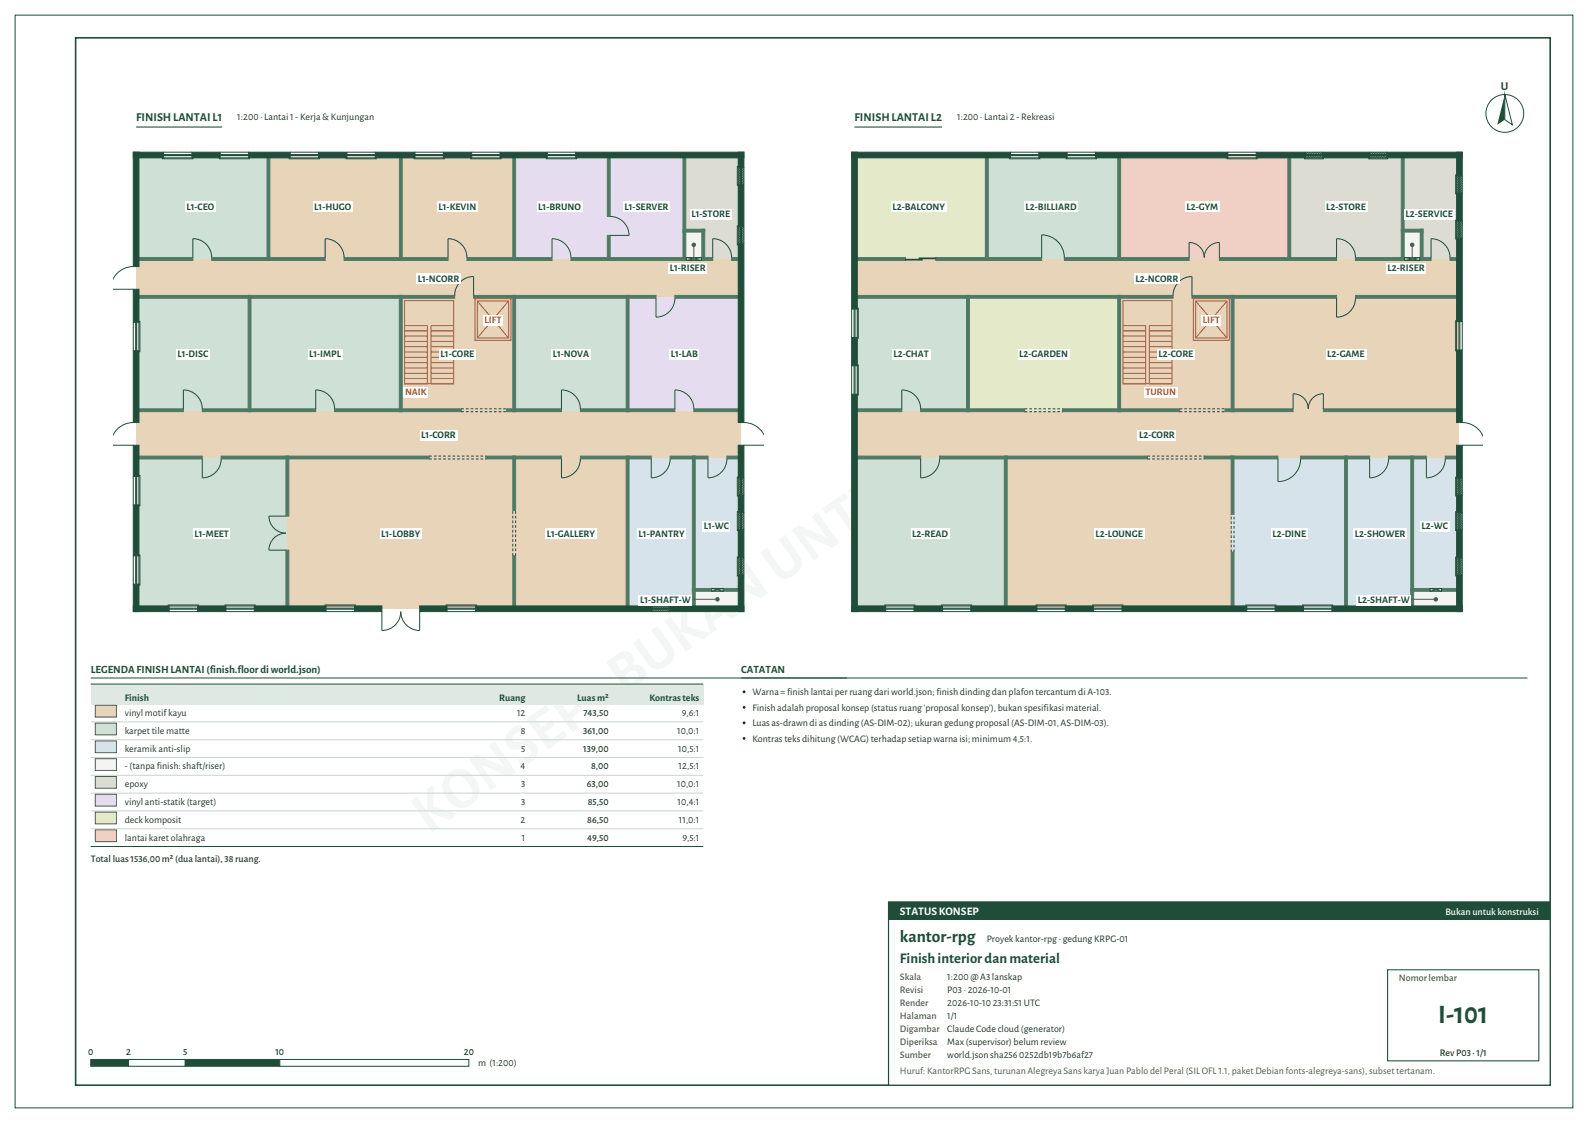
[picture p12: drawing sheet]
<svg xmlns="http://www.w3.org/2000/svg" width="420mm" height="297mm" viewBox="0 0 420 297" stroke-linecap="round" stroke-linejoin="round" font-family="sans-serif">
<path d="M36 121h40v40h-40z" fill-rule="evenodd" fill="#cfe0d6"/>
<g fill="#e8d5b9">
<path d="M76 121h60v40h-60z" fill-rule="evenodd"/>
<path d="M136 121h30v40h-30z" fill-rule="evenodd"/>
</g>
<g fill="#d6e3ea">
<path d="M166 121h17.5v40h-17.5z" fill-rule="evenodd"/>
<path d="M183.5 121h12.5v35h-12.5z" fill-rule="evenodd"/>
</g>
<path d="M36 108.5h160v12.5h-160z" fill-rule="evenodd" fill="#e8d5b9"/>
<g fill="#cfe0d6">
<path d="M36 78.5h30v30h-30z" fill-rule="evenodd"/>
<path d="M66 78.5h40v30h-40z" fill-rule="evenodd"/>
</g>
<path d="M106 78.5h30v30h-30z" fill-rule="evenodd" fill="#e8d5b9"/>
<path d="M136 78.5h30v30h-30z" fill-rule="evenodd" fill="#cfe0d6"/>
<path d="M166 78.5h30v30h-30z" fill-rule="evenodd" fill="#e6dcef"/>
<path d="M36 68.5h160v10h-160z" fill-rule="evenodd" fill="#e8d5b9"/>
<path d="M36 41h35v27.5h-35z" fill-rule="evenodd" fill="#cfe0d6"/>
<g fill="#e8d5b9">
<path d="M71 41h35v27.5h-35z" fill-rule="evenodd"/>
<path d="M106 41h30v27.5h-30z" fill-rule="evenodd"/>
</g>
<g fill="#e6dcef">
<path d="M136 41h25v27.5h-25z" fill-rule="evenodd"/>
<path d="M161 41h20v27.5h-20z" fill-rule="evenodd"/>
</g>
<path d="M181 61h5v7.5h-5z" fill-rule="evenodd" fill="#f4f4f2"/>
<path d="M181 41h15v27.5h-10v-7.5h-5z" fill-rule="evenodd" fill="#dcdcd2"/>
<g fill="#4e7a64" stroke="#4e7a64" stroke-width=".26">
<path d="M35.6 120.6h17.9v.8h-17.9z" fill-rule="evenodd"/>
<path d="M58.5 120.6h55v.8h-55z" fill-rule="evenodd"/>
<path d="M35.6 108.1h12.9v.8h-12.9z" fill-rule="evenodd"/>
<path d="M53.5 108.1h30v.8h-30z" fill-rule="evenodd"/>
<path d="M88.5 108.1h33.5v.8h-33.5z" fill-rule="evenodd"/>
<path d="M153.5 108.1h25v.8h-25z" fill-rule="evenodd"/>
<path d="M35.6 78.1h84.6v.8h-84.6z" fill-rule="evenodd"/>
<path d="M125.3 78.1h48.2v.8h-48.2z" fill-rule="evenodd"/>
<path d="M35.6 68.1h15.4v.8h-15.4z" fill-rule="evenodd"/>
<path d="M56 68.1h30v.8h-30z" fill-rule="evenodd"/>
<path d="M91 68.1h27.5v.8h-27.5z" fill-rule="evenodd"/>
<path d="M151 68.1h30.5v.8h-30.5z" fill-rule="evenodd"/>
<path d="M180.6 60.6h5.8v.8h-5.8z" fill-rule="evenodd"/>
<path d="M65.6 78.1h.8v30.8h-.8z" fill-rule="evenodd"/>
<path d="M70.6 40.6h.8v28.3h-.8z" fill-rule="evenodd"/>
<path d="M75.6 145.5h.8v15.9h-.8z" fill-rule="evenodd"/>
<path d="M75.6 120.6h.8v15.9h-.8z" fill-rule="evenodd"/>
<path d="M105.6 78.1h.8v30.8h-.8z" fill-rule="evenodd"/>
<path d="M105.6 40.6h.8v28.3h-.8z" fill-rule="evenodd"/>
<path d="M135.6 78.1h.8v30.8h-.8z" fill-rule="evenodd"/>
<path d="M135.6 40.6h.8v28.3h-.8z" fill-rule="evenodd"/>
<path d="M160.6 62.2h.8v6.7h-.8z" fill-rule="evenodd"/>
<path d="M160.6 40.6h.8v16.6h-.8z" fill-rule="evenodd"/>
<path d="M165.6 120.6h.8v40.8h-.8z" fill-rule="evenodd"/>
<path d="M165.6 78.1h.8v30.8h-.8z" fill-rule="evenodd"/>
<path d="M180.6 40.6h.8v28.3h-.8z" fill-rule="evenodd"/>
<path d="M183.1 120.6h.8v40.8h-.8z" fill-rule="evenodd"/>
<path d="M185.6 60.6h.8v8.3h-.8z" fill-rule="evenodd"/>
</g>
<g fill="#1f4d3a" stroke="#1f4d3a" stroke-width=".26">
<path d="M35.2 160.3h9.6v1.5h-9.6z" fill-rule="evenodd"/>
<path d="M52.2 160.3h7.6v1.5h-7.6z" fill-rule="evenodd"/>
<path d="M67.2 160.3h19.1v1.5h-19.1z" fill-rule="evenodd"/>
<path d="M93.7 160.3h7.3v1.5h-7.3z" fill-rule="evenodd"/>
<path d="M125.8 160.3h46.7v1.5h-46.7z" fill-rule="evenodd"/>
<path d="M35.2 40.2h8v1.6h-8z" fill-rule="evenodd"/>
<path d="M50.8 40.2h7.4v1.6h-7.4z" fill-rule="evenodd"/>
<path d="M65.8 40.2h11v1.6h-11z" fill-rule="evenodd"/>
<path d="M84.2 40.2h7.5v1.6h-7.5z" fill-rule="evenodd"/>
<path d="M99.3 40.2h10.5v1.6h-10.5z" fill-rule="evenodd"/>
<path d="M117.3 40.2h7.4v1.6h-7.4z" fill-rule="evenodd"/>
<path d="M132.3 40.2h12.5v1.6h-12.5z" fill-rule="evenodd"/>
<path d="M152.2 40.2h44.5v1.6h-44.5z" fill-rule="evenodd"/>
<path d="M35.2 154.5h1.5v7.3h-1.5z" fill-rule="evenodd"/>
<path d="M35.2 133.5h1.5v13.5h-1.5z" fill-rule="evenodd"/>
<path d="M35.2 117.8h1.5v8.2h-1.5z" fill-rule="evenodd"/>
<path d="M35.2 92.8h1.5v19h-1.5z" fill-rule="evenodd"/>
<path d="M35.2 76.5h1.5v8.8h-1.5z" fill-rule="evenodd"/>
<path d="M35.2 40.2h1.5v30.3h-1.5z" fill-rule="evenodd"/>
<path d="M195.3 64.5h1.4v47.3h-1.4z" fill-rule="evenodd"/>
<path d="M195.3 48.7h1.4v11.3h-1.4z" fill-rule="evenodd"/>
<path d="M195.3 40.2h1.4v4h-1.4z" fill-rule="evenodd"/>
</g>
<g fill="none" stroke="#1f4d3a" stroke-width=".26">
<path d="M43 41.8v.2h8v-.2M43.2 41.8h7.6M43.2 40.2h7.6M43.2 41.1h7.6M43.2 40.9h7.6M58 41.8v.2h8v-.2M58.2 41.8h7.6M58.2 40.2h7.6M58.2 41.1h7.6M58.2 40.9h7.6M76.5 41.8v.2h8v-.2M76.8 41.8h7.4"/>
<path d="M76.8 40.2h7.4M76.8 41.1h7.4M76.8 40.9h7.4M91.5 41.8v.2h8v-.2M91.7 41.8h7.6M91.7 40.2h7.6M91.7 41.1h7.6M91.7 40.9h7.6M109.5 41.8v.2h8v-.2M109.8 41.8h7.5M109.8 40.2h7.5M109.8 41.1h7.5"/>
<path d="M109.8 40.9h7.5M124.5 41.8v.2h8v-.2M124.7 41.8h7.6M124.7 40.2h7.6M124.7 41.1h7.6M124.7 40.9h7.6M144.5 41.8v.2h8v-.2M144.8 41.8h7.4M144.8 40.2h7.4M144.8 41.1h7.4M144.8 40.9h7.4M161.4 57.2a5 5 0 0 1 5 5h-5"/>
<path d="M195.3 59.7h-.3v5h.3M195.3 44h-.3v5h.3M195.3 44.2v4.5M195.5 44.2l-.2 .3M195.9 44.2v4.5M195.9 44.2l-.6 .7M196.1 44.2v4.5M196.4 44.2l-1.1 1.2M196.7 44.2v4.5M196.7 44.3l-1.4 1.5M196.7 44.8l-1.4 1.5M196.7 45.2l-1.4 1.5"/>
<path d="M196.7 45.7l-1.4 1.5M196.7 46.1l-1.4 1.5M196.7 46.6l-1.4 1.5M196.7 47l-1.4 1.5M196.7 47.5l-1.2 1.2M196.7 47.9l-.8 .8M196.7 48.4l-.3 .3M29.9 76.5h5.3M35.2 70.5a6 6 0 0 0-5.3 3.2M51 68.1v-5a5 5 0 0 1 5 5M86 68.1v-5a5 5 0 0 1 5 5M118.5 68.1v-5a5 5 0 0 1 5 5"/>
<path d="M146 68.1v-5a5 5 0 0 1 5 5M188.5 68.1v-5a5 5 0 0 1 5 5M195.3 60v4.5M195.5 60l-.2 .2M195.9 60v4.5M195.9 60l-.6 .7M196.1 60v4.5M196.4 60l-1.1 1.1M196.7 60v4.5M196.7 60.1l-1.4 1.5M196.7 60.5l-1.4 1.5M196.7 61l-1.4 1.5"/>
<path d="M196.7 61.4l-1.4 1.5M196.7 61.9l-1.4 1.5M196.7 62.3l-1.4 1.5M196.7 62.8l-1.4 1.5M196.7 63.2l-1.2 1.3M35.2 85.3v7.5M35.9 85.3v7.5M36.1 85.3v7.5M36.7 85h.3v8h-.3M36.7 85.3v7.5M29.9 117.8h5.3M35.2 111.8a6 6 0 0 0-5.3 3.1"/>
<path d="M48.5 108.1v-5a5 5 0 0 1 5 5M83.5 108.1v-5a5 5 0 0 1 5 5M35.2 126v7.5M35.9 126v7.5M36.1 126v7.5M36.7 125.7h.3v8.1h-.3M36.7 126v7.5M53.5 121.4v5a5 5 0 0 0 5-5M75.6 136.5h-4.5a4.5 4.5 0 0 0 4.5 4.5 4.5 4.5 0 0 0-4.5 4.5h4.5M35.2 147v7.5M35.9 147v7.5M36.1 147v7.5"/>
<path d="M36.7 146.8h.3v8h-.3M36.7 147v7.5M44.5 160.3v-.3h8v.3M44.8 161.8h7.4M44.8 160.3h7.4M44.8 161.1h7.4M44.8 160.9h7.4M59.5 160.3v-.3h8v.3M59.8 161.8h7.4M59.8 160.3h7.4M59.8 161.1h7.4M59.8 160.9h7.4"/>
<path d="M86 160.3v-.3h8v.3M86.3 161.8h7.4M86.3 160.3h7.4M86.3 161.1h7.4M86.3 160.9h7.4M101 161.8v5a5 5 0 0 0 5-5"/>
</g>
<g fill="#fff">
<path d="M51.1 139.8h9.8v2.8h-9.8z" fill-rule="evenodd"/>
<path d="M100.5 139.8h11v2.8h-11z" fill-rule="evenodd"/>
<path d="M46.6 92.3h8.8v2.8h-8.8z" fill-rule="evenodd"/>
<path d="M81.4 92.3h9.2v2.8h-9.2z" fill-rule="evenodd"/>
<path d="M49 53.3h8v2.8h-8z" fill-rule="evenodd"/>
<path d="M82.8 53.3h10.4v2.8h-10.4z" fill-rule="evenodd"/>
<path d="M115.6 53.3h10.8v2.8h-10.8z" fill-rule="evenodd"/>
<path d="M142 53.3h12v2.8h-12z" fill-rule="evenodd"/>
<path d="M164.8 53.3h12.4v2.8h-12.4z" fill-rule="evenodd"/>
<path d="M182.5 55.3h11v2.8h-11z" fill-rule="evenodd"/>
</g>
<path d="M226 121h40v40h-40z" fill-rule="evenodd" fill="#cfe0d6"/>
<path d="M266 121h60v40h-60z" fill-rule="evenodd" fill="#e8d5b9"/>
<g fill="#d6e3ea">
<path d="M326 121h30v40h-30z" fill-rule="evenodd"/>
<path d="M356 121h17.5v40h-17.5z" fill-rule="evenodd"/>
</g>
<path d="M373.5 156h12.5v5h-12.5z" fill-rule="evenodd" fill="#f4f4f2"/>
<path d="M373.5 121h12.5v35h-12.5z" fill-rule="evenodd" fill="#d6e3ea"/>
<path d="M226 108.5h160v12.5h-160z" fill-rule="evenodd" fill="#e8d5b9"/>
<path d="M226 78.5h30v30h-30z" fill-rule="evenodd" fill="#cfe0d6"/>
<path d="M256 78.5h40v30h-40z" fill-rule="evenodd" fill="#e3e9c9"/>
<g fill="#e8d5b9">
<path d="M296 78.5h30v30h-30z" fill-rule="evenodd"/>
<path d="M326 78.5h60v30h-60z" fill-rule="evenodd"/>
<path d="M226 68.5h160v10h-160z" fill-rule="evenodd"/>
</g>
<path d="M226 41h35v27.5h-35z" fill-rule="evenodd" fill="#e3e9c9"/>
<path d="M261 41h35v27.5h-35z" fill-rule="evenodd" fill="#cfe0d6"/>
<path d="M296 41h45v27.5h-45z" fill-rule="evenodd" fill="#f0cfc4"/>
<path d="M341 41h30v27.5h-30z" fill-rule="evenodd" fill="#dcdcd2"/>
<path d="M371 61h5v7.5h-5z" fill-rule="evenodd" fill="#f4f4f2"/>
<path d="M371 41h15v27.5h-10v-7.5h-5z" fill-rule="evenodd" fill="#dcdcd2"/>
<g fill="#4e7a64" stroke="#4e7a64" stroke-width=".26">
<path d="M373.1 155.6h5.2v.8h-5.2z" fill-rule="evenodd"/>
<path d="M381.3 155.6h5.1v.8h-5.1z" fill-rule="evenodd"/>
<path d="M248.5 120.6h55v.8h-55z" fill-rule="evenodd"/>
<path d="M318.5 120.6h19.5v.8h-19.5z" fill-rule="evenodd"/>
<path d="M344 120.6h18.2v.8h-18.2z" fill-rule="evenodd"/>
<path d="M367.3 120.6h9.9v.8h-9.9z" fill-rule="evenodd"/>
<path d="M382.2 120.6h4.2v.8h-4.2z" fill-rule="evenodd"/>
<path d="M243.5 108.1h27.5v.8h-27.5z" fill-rule="evenodd"/>
<path d="M281 108.1h31v.8h-31z" fill-rule="evenodd"/>
<path d="M324 108.1h18v.8h-18z" fill-rule="evenodd"/>
<path d="M350 108.1h36.4v.8h-36.4z" fill-rule="evenodd"/>
<path d="M225.6 78.1h84.6v.8h-84.6z" fill-rule="evenodd"/>
<path d="M315.2 78.1h38.3v.8h-38.3z" fill-rule="evenodd"/>
<path d="M358.5 78.1h27.9v.8h-27.9z" fill-rule="evenodd"/>
<path d="M247.5 68.1h28v.8h-28z" fill-rule="evenodd"/>
<path d="M281.5 68.1h33v.8h-33z" fill-rule="evenodd"/>
<path d="M322.5 68.1h31v.8h-31z" fill-rule="evenodd"/>
<path d="M358.5 68.1h13v.8h-13z" fill-rule="evenodd"/>
<path d="M375.5 68.1h3v.8h-3z" fill-rule="evenodd"/>
<path d="M383.5 68.1h2.9v.8h-2.9z" fill-rule="evenodd"/>
<path d="M370.6 60.6h5.8v.8h-5.8z" fill-rule="evenodd"/>
<path d="M255.6 78.1h.8v30.8h-.8z" fill-rule="evenodd"/>
<path d="M260.6 40.6h.8v28.3h-.8z" fill-rule="evenodd"/>
<path d="M265.6 120.6h.8v40.8h-.8z" fill-rule="evenodd"/>
<path d="M295.6 78.1h.8v30.8h-.8z" fill-rule="evenodd"/>
<path d="M295.6 40.6h.8v28.3h-.8z" fill-rule="evenodd"/>
<path d="M325.6 146h.8v15.4h-.8z" fill-rule="evenodd"/>
<path d="M325.6 120.6h.8v15.4h-.8z" fill-rule="evenodd"/>
<path d="M325.6 78.1h.8v30.8h-.8z" fill-rule="evenodd"/>
<path d="M340.6 40.6h.8v28.3h-.8z" fill-rule="evenodd"/>
<path d="M355.6 120.6h.8v40.8h-.8z" fill-rule="evenodd"/>
<path d="M370.6 40.6h.8v28.3h-.8z" fill-rule="evenodd"/>
<path d="M373.1 120.6h.8v40.8h-.8z" fill-rule="evenodd"/>
<path d="M375.6 60.6h.8v8.3h-.8z" fill-rule="evenodd"/>
</g>
<g fill="#1f4d3a" stroke="#1f4d3a" stroke-width=".26">
<path d="M296.7 160.3h33.1v1.5h-33.1z" fill-rule="evenodd"/>
<path d="M337.3 160.3h7.4v1.5h-7.4z" fill-rule="evenodd"/>
<path d="M352.2 160.3h34.5v1.5h-34.5z" fill-rule="evenodd"/>
<path d="M225.2 40.2h42.1v1.6h-42.1z" fill-rule="evenodd"/>
<path d="M274.8 40.2h7.4v1.6h-7.4z" fill-rule="evenodd"/>
<path d="M289.8 40.2h35v1.6h-35z" fill-rule="evenodd"/>
<path d="M332.2 40.2h13v1.6h-13z" fill-rule="evenodd"/>
<path d="M349.7 40.2h12.5v1.6h-12.5z" fill-rule="evenodd"/>
<path d="M366.7 40.2h20v1.6h-20z" fill-rule="evenodd"/>
<path d="M225.2 104.2h1.6v57.6h-1.6z" fill-rule="evenodd"/>
<path d="M225.2 40.2h1.6v41.6h-1.6z" fill-rule="evenodd"/>
<path d="M385.2 152.1h1.5v9.7h-1.5z" fill-rule="evenodd"/>
<path d="M385.2 140.1h1.5v7.5h-1.5z" fill-rule="evenodd"/>
<path d="M385.2 130.9h1.5v4.7h-1.5z" fill-rule="evenodd"/>
<path d="M385.2 117.8h1.5v8.6h-1.5z" fill-rule="evenodd"/>
<path d="M385.2 92.6h1.5v19.2h-1.5z" fill-rule="evenodd"/>
<path d="M385.2 63h1.5v22.1h-1.5z" fill-rule="evenodd"/>
<path d="M385.2 51h1.5v7.5h-1.5z" fill-rule="evenodd"/>
<path d="M385.2 40.2h1.5v6.3h-1.5z" fill-rule="evenodd"/>
</g>
<path d="M338 121.4v6a6 6 0 0 0 6-6M362.2 121.4v5a5 5 0 0 0 5.1-5M377.2 121.4v5a5 5 0 0 0 5-5" fill="none" stroke="#1f4d3a" stroke-width=".26"/>
<path d="M325.6 146v-10M326.4 146v-10" fill="none" stroke="#1f4d3a" stroke-width=".26" stroke-dasharray=".7 .5" stroke-linecap="butt"/>
<path d="M378.3 155.6h3v.8h-3z" fill-rule="evenodd" fill="#fff" stroke="#1f4d3a" stroke-width=".26"/>
<path d="M275.5 68.1v-6a6 6 0 0 1 6 6M318.5 68.1a4 4 0 0 1 4-4v4M353.5 78.9v5a5 5 0 0 0 5-5M353.5 68.1v-5a5 5 0 0 1 5 5M342 108.1v-4a4 4 0 0 1 4 4 4 4 0 0 1 4-4v4M386.7 111.8a6 6 0 0 1 5.4 3.1M386.7 117.8h5.4M378.3 155.6l3 .8M381.3 155.6l-3 .8" fill="none" stroke="#1f4d3a" stroke-width=".26"/>
<path d="M312 108.9h12M312 108.1h12" fill="none" stroke="#1f4d3a" stroke-width=".26" stroke-dasharray=".7 .5" stroke-linecap="butt"/>
<path d="M371.5 68.1h4v.8h-4z" fill-rule="evenodd" fill="#fff" stroke="#1f4d3a" stroke-width=".26"/>
<g fill="none" stroke="#1f4d3a" stroke-width=".26">
<path d="M267 41.8v.2h8v-.2M267.3 41.8h7.5M267.3 40.2h7.5M267.3 41.1h7.5M267.3 40.9h7.5M282 41.8v.2h8v-.2M282.2 41.8h7.6M282.2 40.2h7.6M282.2 41.1h7.6M282.2 40.9h7.6M324.5 41.8v.2h8v-.2M324.8 41.8h7.4"/>
<path d="M324.8 40.2h7.4M324.8 41.1h7.4M324.8 40.9h7.4M345 41.8v.2h5v-.2M345.2 41.8h4.5M345.2 40.2h4.5M345.2 41.1h4.5M345.2 40.9h4.5M345.5 40.2l-.3 .3M345.9 40.2l-.7 .7M346.4 40.2l-1.2 1.2M346.8 40.2l-1.5 1.6"/>
<path d="M347.3 40.2l-1.5 1.6M347.7 40.2l-1.5 1.6M348.2 40.2l-1.5 1.6M348.6 40.2l-1.5 1.6M349.1 40.2l-1.5 1.6M349.5 40.2l-1.5 1.6M349.7 40.5l-1.2 1.3M349.7 40.9l-.8 .9M349.7 41.4l-.3 .4M362 41.8v.2h5v-.2M362.2 41.8h4.5M362.2 40.2h4.5"/>
<path d="M362.2 41.1h4.5M362.2 40.9h4.5M362.5 40.2l-.3 .3M362.9 40.2l-.7 .7M363.4 40.2l-1.2 1.2M363.8 40.2l-1.5 1.6M364.3 40.2l-1.5 1.6M364.7 40.2l-1.5 1.6M365.2 40.2l-1.5 1.6M365.6 40.2l-1.5 1.6M366.1 40.2l-1.5 1.6M366.5 40.2l-1.5 1.6"/>
<path d="M366.7 40.5l-1.2 1.3M366.7 40.9l-.8 .9M366.7 41.4l-.3 .4M385.2 58.2h-.2v5.1h.2M385.2 46.2h-.2v5h.2M385.2 46.5v4.5M385.2 58.5v4.5M385.5 58.5l-.3 .2M385.5 46.5l-.3 .2M385.9 46.5v4.5M385.9 58.5v4.5M385.9 58.5l-.7 .7"/>
<path d="M385.9 46.5l-.7 .7M386.1 46.5v4.5M386.1 58.5v4.5M386.4 58.5l-1.2 1.1M386.4 46.5l-1.2 1.1M386.7 46.5v4.5M386.7 58.5v4.5M386.7 58.6l-1.5 1.5M386.7 59l-1.5 1.5M386.7 59.5l-1.5 1.5M386.7 59.9l-1.5 1.5M386.7 46.6l-1.5 1.5"/>
<path d="M386.7 47l-1.5 1.5M386.7 47.5l-1.5 1.5M386.7 47.9l-1.5 1.5M386.7 48.4l-1.5 1.5M386.7 48.8l-1.5 1.5M386.7 49.3l-1.5 1.5M386.7 49.7l-1.2 1.3M386.7 50.2l-.8 .8M386.7 50.6l-.3 .4M371.5 68.1l4 .8M375.5 68.1l-4 .8M378.5 68.1v-5a5 5 0 0 1 5 5"/>
<path d="M386.7 60.4l-1.5 1.5M386.7 60.8l-1.5 1.5M386.7 61.3l-1.5 1.5M386.7 61.7l-1.2 1.3M386.7 62.2l-.8 .8M386.7 62.6l-.3 .4M385.2 84.8h-.2v8h.2M385.2 85.1v7.5M385.9 85.1v7.5M386.1 85.1v7.5M386.7 85.1v7.5M385.2 135.3h-.2v5h.2"/>
<path d="M385.2 126.2h-.2v5h.2M385.2 126.4v4.5M385.2 135.6v4.5M385.5 135.6l-.3 .2M385.5 126.4l-.3 .3M385.9 126.4v4.5M385.9 135.6v4.5M385.9 135.6l-.7 .6M385.9 126.4l-.7 .7M386.1 126.4v4.5M386.1 135.6v4.5M386.4 135.6l-1.2 1.1"/>
<path d="M386.4 126.4l-1.2 1.2M386.7 126.4v4.5M386.7 135.6v4.5M386.7 135.6l-1.5 1.5M386.7 136.1l-1.5 1.5M386.7 136.5l-1.5 1.5M386.7 137l-1.5 1.5M386.7 137.4l-1.5 1.5M386.7 137.9l-1.5 1.5M386.7 138.3l-1.5 1.5M386.7 138.8l-1.2 1.3M386.7 139.2l-.8 .9"/>
<path d="M386.7 139.7l-.3 .4M386.7 126.5l-1.5 1.5M386.7 127l-1.5 1.5M386.7 127.4l-1.5 1.5M386.7 127.9l-1.5 1.5M386.7 128.3l-1.5 1.5M386.7 128.8l-1.5 1.5M386.7 129.2l-1.5 1.5M386.7 129.7l-1.2 1.2M386.7 130.1l-.8 .8M386.7 130.6l-.3 .3M385.2 147.3h-.2v5h.2"/>
<path d="M385.2 147.6v4.5M385.5 147.6l-.3 .2M385.9 147.6v4.5M385.9 147.6l-.7 .6M386.1 147.6v4.5M386.4 147.6l-1.2 1.1M386.7 147.6v4.5M386.7 147.6l-1.5 1.5M386.7 148.1l-1.5 1.5M386.7 148.5l-1.5 1.5M386.7 149l-1.5 1.5M386.7 149.4l-1.5 1.5"/>
<path d="M386.7 149.9l-1.5 1.5M386.7 150.3l-1.5 1.5M386.7 150.8l-1.2 1.3M386.7 151.2l-.8 .9M386.7 151.7l-.3 .4M329.5 160.3v-.3h8v.3M329.8 161.8h7.5M329.8 160.3h7.5M329.8 161.1h7.5M329.8 160.9h7.5M344.5 160.3v-.3h8v.3M344.7 161.8h7.5"/>
<path d="M344.7 160.3h7.5M344.7 161.1h7.5M344.7 160.9h7.5"/>
</g>
<path d="M315.6 79h9.5v11h-9.5zM316.2 79.6h8.3v9.8h-8.3zM316.2 79.6l8.3 9.8M324.5 79.6l-8.3 9.8" fill="none" stroke="#b5532f" stroke-width=".26"/>
<g fill="#fff">
<path d="M317.8 83.3h5.2v2.8h-5.2z" fill-rule="evenodd"/>
<path d="M336.2 139.8h9.6v2.8h-9.6z" fill-rule="evenodd"/>
<path d="M357.9 139.8h14.2v2.8h-14.2z" fill-rule="evenodd"/>
<path d="M375.6 137.8h7.8v2.8h-7.8z" fill-rule="evenodd"/>
<path d="M350.7 92.3h10.6v2.8h-10.6z" fill-rule="evenodd"/>
<path d="M235.7 53.3h14.6v2.8h-14.6z" fill-rule="evenodd"/>
<path d="M270.9 53.3h14.2v2.8h-14.2z" fill-rule="evenodd"/>
<path d="M313.4 53.3h9.2v2.8h-9.2z" fill-rule="evenodd"/>
<path d="M350.4 53.3h11.2v2.8h-11.2z" fill-rule="evenodd"/>
<path d="M371.4 55.3h13.2v2.8h-13.2z" fill-rule="evenodd"/>
</g>
<path d="M373.1 158.5h6.7" fill="none" stroke="#5a524b" stroke-width=".26"/>
<circle cx="379.7" cy="158.5" r=".6" fill="#5a524b"/>
<path d="M358.8 157.3h14.4v2.8h-14.4z" fill-rule="evenodd" fill="#fff"/>
<path d="M373.5 64.7v4.3" fill="none" stroke="#5a524b" stroke-width=".26"/>
<circle cx="373.5" cy="64.7" r=".6" fill="#5a524b"/>
<path d="M366.6 69.6h10.6v2.8h-10.6z" fill-rule="evenodd" fill="#fff"/>
<path d="M20 10h390v277h-390z" fill="none" stroke="#1f4d3a" stroke-width=".42"/>
<path d="M4 4h412v289h-412z" fill="none" stroke="#1f4d3a" stroke-width=".26"/>
<path d="M235 238.5h175v48.5h-175z" fill-rule="evenodd" fill="#fff" stroke="#1f4d3a" stroke-width=".32"/>
<path d="M235 238.5h175v4.7h-175z" fill-rule="evenodd" fill="#1f4d3a"/>
<path d="M36 33.6h22.8M226 33.6h23.2M367 256.5h40v24.1h-40z" fill="none" stroke="#1f4d3a" stroke-width=".28"/>
<circle cx="398" cy="30" r="5" fill="none" stroke="#1f4d3a" stroke-width=".26"/>
<path d="M398 25v6.7l-2 1.3z" fill="#1f4d3a"/>
<path d="M398 25l2 8-2-1.3z" fill="#fff" stroke="#1f4d3a" stroke-width=".26"/>
<path d="M24 179.3h200" fill="none" stroke="#1f4d3a" stroke-width=".26"/>
<path d="M24 180.9h162v5.3h-162z" fill-rule="evenodd" fill="#dfe9e3"/>
<path d="M24 190.9h162M24 195.6h162M24 200.3h162M24 205h162M24 209.8h162M24 214.5h162M24 219.2h162M24 223.9h162" fill="none" stroke="#c9d6cf" stroke-width=".26"/>
<path d="M24 180.9h162M24 223.9h162" fill="none" stroke="#1f4d3a" stroke-width=".26"/>
<path d="M25.2 186.5h5.6v3.1h-5.6z" fill-rule="evenodd" fill="#e8d5b9" stroke="#5a524b" stroke-width=".26"/>
<path d="M25.2 191.2h5.6v3.1h-5.6z" fill-rule="evenodd" fill="#cfe0d6" stroke="#5a524b" stroke-width=".26"/>
<path d="M25.2 195.9h5.6v3.2h-5.6z" fill-rule="evenodd" fill="#d6e3ea" stroke="#5a524b" stroke-width=".26"/>
<path d="M25.2 200.7h5.6v3.1h-5.6z" fill-rule="evenodd" fill="#f4f4f2" stroke="#5a524b" stroke-width=".26"/>
<path d="M25.2 205.4h5.6v3.1h-5.6z" fill-rule="evenodd" fill="#dcdcd2" stroke="#5a524b" stroke-width=".26"/>
<path d="M25.2 210.1h5.6v3.1h-5.6z" fill-rule="evenodd" fill="#e6dcef" stroke="#5a524b" stroke-width=".26"/>
<path d="M25.2 214.8h5.6v3.1h-5.6z" fill-rule="evenodd" fill="#e3e9c9" stroke="#5a524b" stroke-width=".26"/>
<path d="M25.2 219.5h5.6v3.1h-5.6z" fill-rule="evenodd" fill="#f0cfc4" stroke="#5a524b" stroke-width=".26"/>
<path d="M196 179.3h208" fill="none" stroke="#1f4d3a" stroke-width=".26"/>
<path d="M24 280.2h10v1.8h-10z" fill-rule="evenodd" fill="#1f4d3a" stroke="#1f4d3a" stroke-width=".26"/>
<path d="M34 280.2h15v1.8h-15z" fill-rule="evenodd" fill="#fff" stroke="#1f4d3a" stroke-width=".26"/>
<path d="M49 280.2h25v1.8h-25z" fill-rule="evenodd" fill="#1f4d3a" stroke="#1f4d3a" stroke-width=".26"/>
<path d="M74 280.2h50v1.8h-50z" fill-rule="evenodd" fill="#fff" stroke="#1f4d3a" stroke-width=".26"/>
<text font-size="15.5" fill="#22302a" x="113.3" y="220.7" transform="rotate(-35 113.3 220.7)">KONSEP - BUKAN UNTUK KONSTRUKSI</text>
<text font-size="7.1" fill="#1f4d3a" x="380.4" y="270.6">I-101</text>
<text font-size="4.6" fill="#1f4d3a" x="238" y="249.1">kantor-rpg</text>
<text font-size="3.9" fill="#1f4d3a" x="238" y="254.7">Finish interior dan material</text>
<g font-size="3.2" fill="#1f4d3a">
<text x="397" y="23.8">U</text>
<text x="36" y="32">FINISH LANTAI L1</text>
<text x="226" y="32">FINISH LANTAI L2</text>
</g>
<text font-size="3" fill="#fff" x="238" y="242">STATUS KONSEP</text>
<g font-size="2.9" fill="#1f4d3a">
<text x="24" y="177.9">LEGENDA FINISH LANTAI (finish.floor di world.json)</text>
<text x="196" y="177.9">CATATAN</text>
</g>
<g font-size="2.6" fill="#22302a">
<text x="62.8" y="31.7">1:200 · Lantai 1 - Kerja &amp; Kunjungan</text>
<text x="253.2" y="31.7">1:200 · Lantai 2 - Rekreasi</text>
<text x="199" y="183.8">Warna = finish lantai per ruang dari world.json; finish dinding dan plafon tercantum di A-103.</text>
<text x="33" y="189.4">vinyl motif kayu</text>
<text x="136.8" y="189.4">12</text>
<text x="154.3" y="189.4">743,50</text>
<text x="180.4" y="189.4">9,6:1</text>
<text x="199" y="187.9">Finish adalah proposal konsep (status ruang 'proposal konsep'), bukan spesifikasi material.</text>
<text x="33" y="194.1">karpet tile matte</text>
<text x="137.7" y="194.1">8</text>
<text x="154.2" y="194.1">361,00</text>
<text x="179.1" y="194.1">10,0:1</text>
<text x="199" y="192">Luas as-drawn di as dinding (AS-DIM-02); ukuran gedung proposal (AS-DIM-01, AS-DIM-03).</text>
<text x="199" y="196.1">Kontras teks dihitung (WCAG) terhadap setiap warna isi; minimum 4,5:1.</text>
<text x="33" y="198.8">keramik anti-slip</text>
<text x="33" y="203.5">- (tanpa finish: shaft/riser)</text>
<text x="137.7" y="203.5">4</text>
<text x="137.9" y="198.8">5</text>
<text x="154.2" y="198.8">139,00</text>
<text x="156.3" y="203.5">8,00</text>
<text x="179.4" y="198.8">10,5:1</text>
<text x="179.5" y="203.5">12,5:1</text>
<text x="33" y="208.2">epoxy</text>
<text x="137.9" y="208.2">3</text>
<text x="155.2" y="208.2">63,00</text>
<text x="179.1" y="208.2">10,0:1</text>
<text x="33" y="212.9">vinyl anti-statik (target)</text>
<text x="137.9" y="212.9">3</text>
<text x="155.5" y="212.9">85,50</text>
<text x="179.2" y="212.9">10,4:1</text>
<text x="33" y="217.6">deck komposit</text>
<text x="137.7" y="217.6">2</text>
<text x="155.3" y="217.6">86,50</text>
<text x="179.6" y="217.6">11,0:1</text>
<text x="24" y="227.9">Total luas 1536,00 m² (dua lantai), 38 ruang.</text>
<text x="33" y="222.3">lantai karet olahraga</text>
<text x="138.1" y="222.3">1</text>
<text x="155.3" y="222.3">49,50</text>
<text x="180.5" y="222.3">9,5:1</text>
<text x="261" y="249.1">Proyek kantor-rpg · gedung KRPG-01</text>
<text x="250.5" y="259.1">1:200 @ A3 lanskap</text>
<text x="250.5" y="262.5">P03 · 2026-10-01</text>
<text x="250.5" y="265.9">2026-10-10 23:31:51 UTC</text>
<text x="250.5" y="269.4">1/1</text>
<text x="250.5" y="272.8">Claude Code cloud (generator)</text>
<text x="23.3" y="279">0</text>
<text x="33.3" y="279">2</text>
<text x="48.4" y="279">5</text>
<text x="72.8" y="279">10</text>
<text x="122.7" y="279">20</text>
<text x="126.5" y="281.8">m (1:200)</text>
<text x="250.5" y="276.3">Max (supervisor) belum review</text>
<text x="250.5" y="279.7">world.json sha256 0252db19b7b6af27</text>
<text x="380.8" y="279.4">Rev P03 · 1/1</text>
</g>
<g font-size="2.6" fill="#1f4d3a">
<text x="49.3" y="55.5">L1-CEO</text>
<text x="83.1" y="55.5">L1-HUGO</text>
<text x="116" y="55.5">L1-KEVIN</text>
<text x="142.4" y="55.5">L1-BRUNO</text>
<text x="165.2" y="55.5">L1-SERVER</text>
<text x="182.9" y="57.5">L1-STORE</text>
<text x="236" y="55.5">L2-BALCONY</text>
<text x="271.2" y="55.5">L2-BILLIARD</text>
<text x="313.8" y="55.5">L2-GYM</text>
<text x="350.7" y="55.5">L2-STORE</text>
<text x="371.7" y="57.5">L2-SERVICE</text>
<text x="177.1" y="71.7">L1-RISER</text>
<text x="367" y="71.7">L2-RISER</text>
<text x="110.5" y="74.5">L1-NCORR</text>
<text x="300.4" y="74.5">L2-NCORR</text>
<text x="46.9" y="94.5">L1-DISC</text>
<text x="81.8" y="94.5">L1-IMPL</text>
<text x="116.5" y="94.5">L1-CORE</text>
<text x="146.2" y="94.5">L1-NOVA</text>
<text x="177.4" y="94.5">L1-LAB</text>
<text x="236.3" y="94.5">L2-CHAT</text>
<text x="269.5" y="94.5">L2-GARDEN</text>
<text x="306.4" y="94.5">L2-CORE</text>
<text x="351.1" y="94.5">L2-GAME</text>
<text x="111.4" y="116">L1-CORR</text>
<text x="301.3" y="116">L2-CORR</text>
<text x="51.5" y="142">L1-MEET</text>
<text x="100.8" y="142">L1-LOBBY</text>
<text x="144.6" y="142">L1-GALLERY</text>
<text x="168.9" y="142">L1-PANTRY</text>
<text x="186.2" y="140">L1-WC</text>
<text x="241.3" y="142">L2-READ</text>
<text x="289.7" y="142">L2-LOUNGE</text>
<text x="336.5" y="142">L2-DINE</text>
<text x="358.3" y="142">L2-SHOWER</text>
<text x="376" y="140">L2-WC</text>
<text x="169.3" y="159.5">L1-SHAFT-W</text>
<text x="359.1" y="159.5">L2-SHAFT-W</text>
<text x="33" y="185.5">Finish</text>
<text x="132.1" y="185.5">Ruang</text>
<text x="152.7" y="185.5">Luas m²</text>
<text x="171.8" y="185.5">Kontras teks</text>
</g>
<g font-size="2.6" fill="#b5532f">
<text x="128.1" y="85.4">LIFT</text>
<text x="318.1" y="85.4">LIFT</text>
<text x="107.1" y="104.5">NAIK</text>
<text x="302.9" y="104.5">TURUN</text>
</g>
<text font-size="2.6" fill="#fff" x="382.3" y="242">Bukan untuk konstruksi</text>
<g font-size="2.6" fill="#5a524b">
<text x="238" y="259.1">Skala</text>
<text x="238" y="262.5">Revisi</text>
<text x="370" y="259.4">Nomor lembar</text>
<text x="238" y="265.9">Render</text>
<text x="238" y="269.4">Halaman</text>
<text x="238" y="272.8">Digambar</text>
<text x="238" y="276.3">Diperiksa</text>
<text x="238" y="279.7">Sumber</text>
<text x="238" y="284.1">Huruf: KantorRPG Sans, turunan Alegreya Sans karya Juan Pablo del Peral (SIL OFL 1.1, paket Debian fonts-alegreya-sans), subset tertanam.</text>
</g>
</svg>
